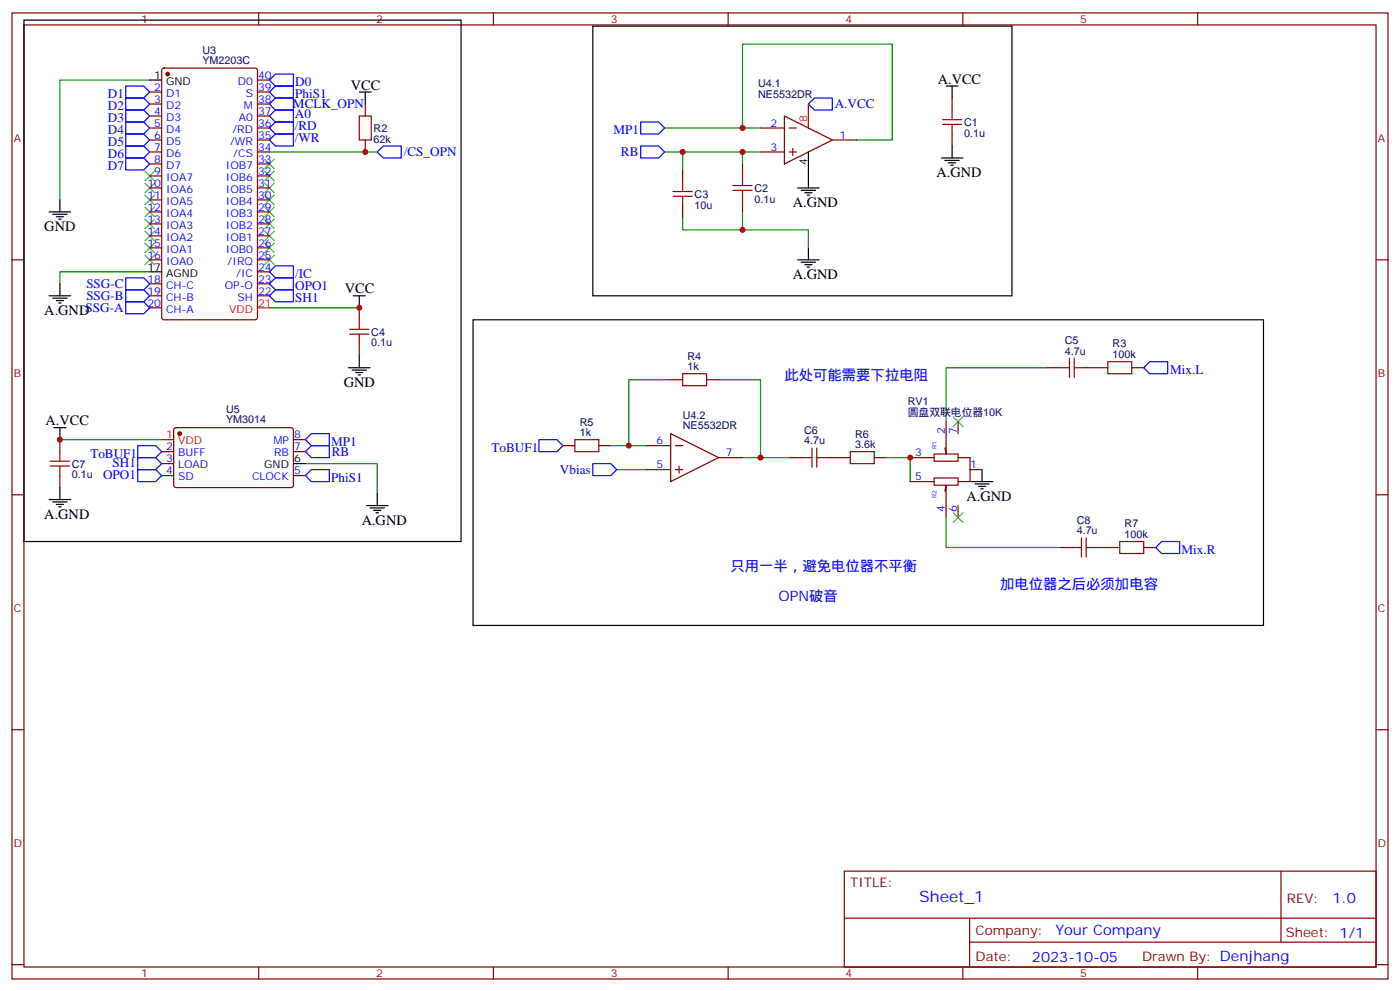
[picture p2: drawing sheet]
<svg xmlns="http://www.w3.org/2000/svg" width="412mm" height="292mm" viewBox="0 0 412 292" stroke-linecap="round" stroke-linejoin="round" font-family="sans-serif">
<g fill="none" stroke="#870000" stroke-width=".35">
<path d="M3.5 3.8h405.4v284.3h-405.4zM7.1 7.3h398.2v277.3h-398.2zM76.2 3.8v3.5M145.3 3.8v3.5M214.5 3.8v3.5M283.6 3.8v3.5M352.8 3.8v3.5M44.1 27.1h3.5M44.1 30.6h3.5M44.1 34.1h3.5M44.1 37.7h3.5M47.9 20.2l.4-.2h26.8l.7 .5v72.9l-.4 .7h-27.1l-.6-.4-.1-73z"/>
<path d="M75.8 27.1h3.6M75.8 30.6h3.6M75.8 34.1h3.6M75.8 37.7h3.6M75.8 23.6h3.6M107.6 30.6v3.5M224 37.7h7.1M231.1 34.1l14.1 7.1-14.1 7.1zM232.5 37.7h2.1M280.5 28.9v3.5M280.5 39.4v3.6M44.1 41.2h3.5"/>
<path d="M44.1 44.7h3.5M44.1 48.3h3.5M44.1 51.8h3.5M44.1 55.3h3.5M44.1 58.8h3.5M75.8 41.2h3.6M75.8 44.7h3.6M75.8 48.3h3.6M75.8 51.8h3.6M75.8 55.3h3.6M75.8 58.8h3.6M107.6 41.2v3.5"/>
<path d="M201.1 50v3.6M218.7 48.3v3.5M218.7 58.8v3.6M224 44.7h7.1M232.5 44.7h2.1M233.5 43.7v2.1M245.2 41.2h7M3.5 76.5h3.6M44.1 76.5h3.5M44.1 62.4h3.5M44.1 65.9h3.5M44.1 69.4h3.5"/>
<path d="M44.1 73h3.5M75.8 76.5h3.6M75.8 62.4h3.6M75.8 65.9h3.6M75.8 69.4h3.6M75.8 73h3.6M201.1 60.6v3.5M405.3 76.5h3.6M44.1 83.5h3.5M44.1 87.1h3.5M44.1 90.6h3.5M75.8 83.5h3.6"/>
<path d="M75.8 87.1h3.6M75.8 80h3.6M105.8 90.6v3.5M105.8 101.2v3.5M197.6 111.8h3.5M208.1 111.8h3.6M308.7 108.2h3.5M319.3 108.2h7M333.4 108.2h3.5M17.6 129.4v3.5M17.6 140v3.5M47.6 132.9h3.6"/>
<path d="M47.6 136.5h3.6M47.6 140h3.6M51.4 126.1l.5-.2h34.1l.4 .7v16.5l-.7 .4-34.1-.1-.4-.6v-16.2zM86.4 132.9h3.6M86.4 140h3.6M86.4 129.4h3.6M165.8 131.2h3.5M176.4 131.2h3.5M190.5 138.2h7.1M190.5 131.2h7.1M197.6 127.6l14.1 7.1-14.1 7zM199 138.2h2.1"/>
<path d="M199 131.2h2.1M200 137.2v2.1M211.7 134.7h7M232.8 134.7h3.6M243.4 134.7h7.1M257.5 134.7h3.6M268.1 134.7h7.1M275.2 133.6h7v2.1h-7zM278.7 124.1v9.5l-.4-1.7M282.2 134.7h3.6v7h-3.6M282.2 124.1v3.5M285.8 138.2h3.5"/>
<path d="M3.5 145.6h3.6M268.1 141.7h7.1M275.2 140.7h7v2.1h-7zM278.3 144.6l.4-1.8v9.5M282.2 148.8v3.5M405.3 145.6h3.6M312.2 161.1h3.5M322.8 161.1h7M336.9 161.1h3.5M3.5 214.8h3.6M405.3 214.8h3.6M248.7 256.4h156.6v28.2h-156.6z"/>
<path d="M377.3 256.4v20.9M248.7 270.2h156.5M285.6 277.3h119.6M285.6 270.2v14.2M3.5 283.9h3.6M76.2 284.6v3.5M145.3 284.6v3.5M214.5 284.6v3.5M283.6 284.6v3.5M352.8 284.6v3.5M405.3 283.9h3.6"/>
</g>
<g fill="none" stroke="#00f" stroke-width=".35">
<path d="M37 39.4h5.3l1.8 1.8-1.8 1.8h-5.3zM37 35.9h5.3l1.8 1.8-1.8 1.7h-5.3zM37 32.4h5.3l1.8 1.7-1.8 1.8h-5.3zM37 28.9h5.3l1.8 1.7-1.8 1.8h-5.3zM37 25.3h5.3l1.8 1.8-1.8 1.8h-5.3zM79.4 37.7l1.7-1.8h5.3v3.5h-5.3zM79.4 34.1l1.7-1.7h5.3v3.5h-5.3zM79.4 30.6l1.7-1.7h5.3v3.5h-5.3zM79.4 27.1l1.7-1.8h5.3v3.6h-5.3zM81.1 21.8h5.3v3.5h-5.3l-1.7-1.7zM188.7 35.9h5.3l1.8 1.8-1.8 1.7h-5.3zM238.1 30.6l1.8-1.7h5.3v3.5h-5.3z"/>
<path d="M37 46.5h5.3l1.8 1.8-1.8 1.7h-5.3zM37 43h5.3l1.8 1.7-1.8 1.8h-5.3zM79.4 41.2l1.7-1.8h5.3v3.6h-5.3zM111.1 44.7l1.8-1.7h5.3v3.5h-5.3zM188.7 43h5.3l1.8 1.7-1.8 1.8h-5.3zM37 88.8h5.3l1.8 1.8-1.8 1.8h-5.3zM37 85.3h5.3l1.8 1.8-1.8 1.7h-5.3zM37 81.8h5.3l1.8 1.7-1.8 1.8h-5.3zM79.4 80l1.7-1.8h5.3v3.6h-5.3zM81.1 85.3h5.3v3.5h-5.3l-1.7-1.7zM81.1 81.8h5.3v3.5h-5.3l-1.7-1.8zM338.7 106.5h5.3v3.5h-5.3l-1.8-1.8z"/>
<path d="M40.6 134.7h5.3l1.7 1.8-1.7 1.7h-5.3zM40.6 138.2h5.3l1.7 1.8-1.7 1.7h-5.3zM40.6 131.2h5.3l1.7 1.7-1.7 1.8h-5.3zM91.7 131.2h5.3v3.5h-5.3l-1.7-1.8zM91.7 127.6h5.3v3.6h-5.3l-1.7-1.8zM91.7 138.2h5.3v3.5h-5.3l-1.7-1.7zM158.7 129.4h5.3l1.8 1.8-1.8 1.7h-5.3zM174.6 136.5h5.3l1.8 1.7-1.8 1.8h-5.3zM342.2 159.4h5.3v3.5h-5.3l-1.8-1.8z"/>
</g>
<g fill="none" stroke="#000" stroke-width=".35">
<path d="M7.1 5.9h128.7v153.5h-128.7zM174.6 7.7h123.5v79.4h-123.5zM44.1 23.6h3.5M105.8 27.1h3.6M107.6 27.1v3.5M278.7 25.3h3.5M280.5 25.3v3.6M17.6 58.8v3.6M234.9 55.3h6.4M236 56h4.2M237.1 56.7h2.1M237.8 57.4h.7"/>
<path d="M238.1 44.7v10.6M277.3 46.5h6.3M278.3 47.2h4.3M279.4 47.9h2.1M280.1 48.6h.7M280.5 43v3.5M14.5 62.4h6.3M15.5 63.1h4.3M16.6 63.8h2.1M17.3 64.5h.7M234.9 76.5h6.4M236 77.2h4.2"/>
<path d="M237.1 77.9h2.1M237.8 78.6h.7M238.1 73v3.5M14.5 87.1h6.3M15.5 87.8h4.3M16.6 88.5h2.1M17.3 89.2h.7M17.6 83.5v3.6M44.1 80h3.5M104.1 87.1h3.5M105.8 87.1v3.5M139.3 94.1h232.9v90h-232.9z"/>
<path d="M102.7 108.2h6.3M103.7 108.9h4.2M104.8 109.6h2.1M105.5 110.3h.7M105.8 104.7v3.5M15.9 125.9h3.5M17.6 125.9v3.5M86.4 136.5h3.6M289.3 138.2v3.5M14.5 147h6.3M15.5 147.7h4.3M16.6 148.4h2.1"/>
<path d="M17.3 149.2h.7M17.6 143.5v3.5M107.9 148.8h6.4M109 149.5h4.2M110.1 150.2h2.1M110.8 150.9h.7M111.1 145.3v3.5M286.1 141.7h6.4M287.2 142.5h4.2M288.2 143.2h2.1M288.9 143.9h.7"/>
</g>
<g fill="none" stroke="#a10000" stroke-width=".35">
<path d="M105.8 34.1h3.6v7.1h-3.6zM277.6 35.2h5.7M277.6 36.6h5.7M280.5 32.4v2.8M280.5 36.6v2.8M198.3 56.4h5.6M198.3 57.8h5.6M201.1 53.6v2.8M201.1 57.8v2.8M215.9 56h5.6M215.9 54.6h5.6M218.7 51.8v2.8"/>
<path d="M218.7 56v2.8M103 98.4h5.7M103 96.9h5.7M105.8 94.1v2.8M105.8 98.4v2.8M201.1 110h7v3.5h-7zM312.2 108.2h2.8M315 105.4v5.7M316.4 108.2h2.9M316.4 105.4v5.7M326.3 106.5h7.1v3.5h-7.1zM14.8 137.2h5.7"/>
<path d="M14.8 135.7h5.7M17.6 132.9v2.8M17.6 137.2v2.8M169.3 129.4h7.1v3.5h-7.1zM236.4 134.7h2.8M239.2 131.9v5.6M240.6 131.9v5.6M240.6 134.7h2.8M250.5 132.9h7v3.6h-7zM318.6 158.3v5.7M320 158.3v5.7M329.8 159.4h7.1v3.5h-7.1z"/>
<path d="M315.7 161.1h2.9M320 161.1h2.8"/>
</g>
<g fill="none" stroke="#008700" stroke-width=".35">
<path d="M44.1 23.6h-26.5v35.2M195.8 37.7h28.2M218.7 37.7v-24.7h44.1v28.2h-10.6M79.4 44.7h31.7M195.8 44.7h28.2M201.1 44.7v5.3M218.7 44.7v3.6M218.7 62.4v5.3h-17.6v-3.6M218.7 67.7h19.4v5.3M44.1 80h-26.5v3.5M79.4 90.6h26.4M197.6 111.8h-12.4v19.4"/>
<path d="M211.7 111.8h12.3v22.9h8.8M308.7 108.2h-30v15.9M17.6 129.4h30M90 136.5h21.1v8.8M179.9 131.2h10.6M181.7 138.2h8.8M218.7 134.7h5.3M261.1 134.7h7v7M278.7 152.3v8.8h33.5"/>
</g>
<g fill="none" stroke="#3c3" stroke-width=".35">
<path d="M42.7 57.4l2.8 2.9M42.7 53.9l2.8 2.8M42.7 50.4l2.8 2.8M45.5 57.4l-2.8 2.9M45.5 53.9l-2.8 2.8M45.5 50.4l-2.8 2.8M78 46.8l2.8 2.9M78 50.4l2.8 2.8M78 53.9l2.8 2.8M78 57.4l2.8 2.9M80.8 46.8l-2.8 2.9M80.8 50.4l-2.8 2.8"/>
<path d="M80.8 53.9l-2.8 2.8M80.8 57.4l-2.8 2.9M42.7 75.1l2.8 2.8M42.7 71.5l2.8 2.9M42.7 68l2.8 2.8M42.7 64.5l2.8 2.8M42.7 61l2.8 2.8M45.5 75.1l-2.8 2.8M45.5 71.5l-2.8 2.9M45.5 68l-2.8 2.8M45.5 64.5l-2.8 2.8M45.5 61l-2.8 2.8"/>
<path d="M78 61l2.8 2.8M78 64.5l2.8 2.8M78 68l2.8 2.8M78 71.5l2.8 2.9M78 75.1l2.8 2.8M80.8 61l-2.8 2.8M80.8 64.5l-2.8 2.8M80.8 68l-2.8 2.8M80.8 71.5l-2.8 2.9M80.8 75.1l-2.8 2.8M280.8 122.7l2.8 2.8M283.6 122.7l-2.8 2.8"/>
<path d="M280.8 150.9l2.8 2.8M283.6 150.9l-2.8 2.8"/>
</g>
<g fill="#870000" stroke="#870000" stroke-width=".35">
<circle cx="52.9" cy="127.6" r=".53"/>
<circle cx="49.4" cy="21.8" r=".53"/>
</g>
<path d="M238.1 30.6v7.1M75.8 90.6h3.6M47.6 129.4h3.6" fill="none" stroke="#f00" stroke-width=".35"/>
<g fill="#c00">
<circle cx="17.6" cy="129.4" r=".88"/>
<circle cx="105.8" cy="90.6" r=".88"/>
<circle cx="218.7" cy="37.7" r=".88"/>
<circle cx="201.1" cy="44.7" r=".88"/>
<circle cx="218.7" cy="44.7" r=".88"/>
<circle cx="218.7" cy="67.7" r=".88"/>
<circle cx="107.6" cy="44.7" r=".88"/>
<circle cx="268.1" cy="134.7" r=".88"/>
<circle cx="185.2" cy="131.2" r=".88"/>
<circle cx="224" cy="134.7" r=".88"/>
</g>
<text font-size="4.6" fill="#00f" x="270.8" y="265.4">Sheet_1</text>
<g font-size="4.2">
<text x="103.4" y="26.4">VCC</text>
<text x="276.2" y="24.6">A.VCC</text>
<text x="275.9" y="52.1">A.GND</text>
<text x="233.5" y="61">A.GND</text>
<text x="13.1" y="68">GND</text>
<text x="233.5" y="82.1">A.GND</text>
<text x="101.6" y="86.4">VCC</text>
<text x="13.1" y="92.7">A.GNDSSG-A</text>
<text x="101.2" y="113.9">GND</text>
<text x="13.4" y="125.2">A.VCC</text>
<text x="284.7" y="147.4">A.GND</text>
<text x="13.1" y="152.7">A.GND</text>
<text x="106.5" y="154.4">A.GND</text>
</g>
<g font-size="4.2" fill="#00f">
<text x="231.1" y="111.8">此处可能需要下拉电阻</text>
<text x="215.2" y="168.2">只用一半，避免电位器不平衡</text>
<text x="294.6" y="173.5">加电位器之后必须加电容</text>
<text x="229.3" y="177">OPN破音</text>
<text x="392.5" y="265.7">1.0</text>
<text x="310.9" y="275.2">Your Company</text>
<text x="304" y="283">2023-10-05</text>
</g>
<g font-size="3.9" fill="#00f">
<text x="31.8" y="28.9">D1</text>
<text x="87" y="28.9">PhiS1</text>
<text x="87" y="25.3">D0</text>
<text x="31.8" y="35.9">D3</text>
<text x="31.8" y="32.4">D2</text>
<text x="86.3" y="31.9">MCLK_OPN</text>
<text x="86.9" y="34.8">A0</text>
<text x="245.9" y="31.8">A.VCC</text>
<text x="31.8" y="39.4">D4</text>
<text x="86.9" y="41.9">/WR</text>
<text x="86.9" y="38.4">/RD</text>
<text x="180.7" y="39.4">MP1</text>
<text x="31.8" y="46.5">D6</text>
<text x="31.8" y="43">D5</text>
<text x="119" y="45.9">/CS_OPN</text>
<text x="182.9" y="46">RB</text>
<text x="31.8" y="50">D7</text>
<text x="87" y="81.8">/IC</text>
<text x="25.4" y="88.3">SSG-B</text>
<text x="25.4" y="84.7">SSG-C</text>
<text x="87" y="88.8">SH1</text>
<text x="87" y="85.3">OPO1</text>
<text x="344.7" y="110">Mix.L</text>
<text x="97.5" y="131.2">MP1</text>
<text x="26.6" y="134.7">ToBUF1</text>
<text x="33.2" y="137.5">SH1</text>
<text x="97.7" y="134.2">RB</text>
<text x="144.8" y="132.9">ToBUF1</text>
<text x="30.4" y="141">OPO1</text>
<text x="97.5" y="141.7">PhiS1</text>
<text x="164.9" y="139.5">Vbias</text>
<text x="348.1" y="162.9">Mix.R</text>
</g>
<g font-size="3.9" fill="#800">
<text x="250.5" y="261">TITLE:</text>
<text x="379.1" y="265.7">REV:</text>
<text x="287.4" y="275.2">Company:</text>
<text x="378.7" y="275.8">Sheet: 1/1</text>
<text x="287.4" y="282.9">Date:</text>
<text x="336.4" y="282.9">Drawn By: Denjhang</text>
</g>
<g font-size="3.2" fill="#800">
<text x="41.6" y="6.8">1</text>
<text x="110.8" y="6.8">2</text>
<text x="179.9" y="6.8">3</text>
<text x="249.1" y="6.8">4</text>
<text x="318.2" y="6.8">5</text>
<text x="4.1" y="41.9">A</text>
<text x="405.9" y="41.9">A</text>
<text x="4.1" y="111.1">B</text>
<text x="405.9" y="111.1">B</text>
<text x="4.1" y="180.2">C</text>
<text x="405.9" y="180.2">C</text>
<text x="4.1" y="249.3">D</text>
<text x="405.9" y="249.3">D</text>
<text x="41.6" y="287.6">1</text>
<text x="110.8" y="287.6">2</text>
<text x="179.9" y="287.6">3</text>
<text x="249.1" y="287.6">4</text>
<text x="318.2" y="287.6">5</text>
</g>
<g font-size="3.2" fill="#000080">
<text x="59.6" y="15.8">U3</text>
<text x="59.6" y="19">YM2203C</text>
<text x="223.3" y="28.9">NE5532DR</text>
<text x="223.3" y="25.7">U4.1</text>
<text x="110.1" y="42">62k</text>
<text x="110.1" y="38.8">R2</text>
<text x="284" y="40.2">0.1u</text>
<text x="284" y="37.1">C1</text>
<text x="204.6" y="58.2">C3</text>
<text x="222.2" y="59.7">0.1u</text>
<text x="222.3" y="56.4">C2</text>
<text x="204.6" y="61.4">10u</text>
<text x="109.4" y="101.9">0.1u</text>
<text x="109.4" y="98.8">C4</text>
<text x="313.6" y="101.2">C5</text>
<text x="202.5" y="105.9">R4</text>
<text x="313.6" y="104.4">4.7u</text>
<text x="327.7" y="105.4">100k</text>
<text x="327.7" y="102.2">R3</text>
<text x="202.5" y="108.9">1k</text>
<text x="267.4" y="119.2">RV1</text>
<text x="66.6" y="124.6">YM3014</text>
<text x="66.6" y="121.6">U5</text>
<text x="170.8" y="125.3">R5</text>
<text x="201.1" y="123.2">U4.2</text>
<text x="267.4" y="122.3">圆盘双联电位器10K</text>
<text x="170.8" y="128.3">1k</text>
<text x="201.1" y="126.4">NE5532DR</text>
<text x="236.9" y="130.8">4.7u</text>
<text x="236.9" y="127.7">C6</text>
<text x="251.9" y="131.9">3.6k</text>
<text x="251.9" y="128.8">R6</text>
<text x="21.2" y="137.6">C7</text>
<text x="21.2" y="140.8">0.1u</text>
<text x="317.2" y="154.1">C8</text>
<text x="331.3" y="155.1">R7</text>
<text x="317.2" y="157.3">4.7u</text>
<text x="331.3" y="158.3">100k</text>
</g>
<g font-size="3.2">
<text x="45.4" y="23.2">1</text>
<text x="48.9" y="25">GND</text>
<text x="237.8" y="48.5" transform="rotate(-90 237.8 48.5)">4</text>
<text x="43.4" y="79.7">17</text>
<text x="48.9" y="81.4">AGND</text>
<text x="77.8" y="137.9">GND</text>
<text x="86.6" y="136.1">6</text>
</g>
<g font-size="3.2" fill="#00f">
<text x="76" y="23.2">40</text>
<text x="45.4" y="26.7">2</text>
<text x="48.9" y="28.5">D1</text>
<text x="70.1" y="25">D0</text>
<text x="72.4" y="28.5">S</text>
<text x="76" y="26.7">39</text>
<text x="45.4" y="30.3">3</text>
<text x="45.4" y="33.8">4</text>
<text x="48.9" y="32">D2</text>
<text x="48.9" y="35.6">D3</text>
<text x="70.4" y="35.6">A0</text>
<text x="71.9" y="32">M</text>
<text x="76" y="33.8">37</text>
<text x="76" y="30.3">38</text>
<text x="45.4" y="37.3">5</text>
<text x="45.4" y="40.9">6</text>
<text x="48.9" y="39.1">D4</text>
<text x="68.4" y="39.1">/RD</text>
<text x="76" y="40.9">35</text>
<text x="76" y="37.3">36</text>
<text x="226.9" y="37.3">2</text>
<text x="247.3" y="40.9">1</text>
<text x="45.4" y="44.4">7</text>
<text x="45.4" y="47.9">8</text>
<text x="48.9" y="42.6">D5</text>
<text x="48.9" y="46.1">D6</text>
<text x="67.8" y="42.6">/WR</text>
<text x="68.7" y="46.1">/CS</text>
<text x="76" y="47.9">33</text>
<text x="76" y="44.4">34</text>
<text x="226.9" y="44.4">3</text>
<text x="45.4" y="51.4">9</text>
<text x="48.9" y="49.7">D7</text>
<text x="48.9" y="53.2">IOA7</text>
<text x="66.5" y="53.2">IOB6</text>
<text x="66.5" y="49.7">IOB7</text>
<text x="76" y="51.4">32</text>
<text x="43.4" y="55">10</text>
<text x="43.4" y="58.5">11</text>
<text x="48.9" y="56.7">IOA6</text>
<text x="66.5" y="56.7">IOB5</text>
<text x="76" y="58.5">30</text>
<text x="76" y="55">31</text>
<text x="43.4" y="62">12</text>
<text x="43.4" y="65.5">13</text>
<text x="48.9" y="60.3">IOA5</text>
<text x="48.9" y="63.8">IOA4</text>
<text x="66.5" y="63.8">IOB3</text>
<text x="66.5" y="60.3">IOB4</text>
<text x="76" y="65.5">28</text>
<text x="76" y="62">29</text>
<text x="43.4" y="69.1">14</text>
<text x="48.9" y="67.3">IOA3</text>
<text x="48.9" y="70.8">IOA2</text>
<text x="66.5" y="70.8">IOB1</text>
<text x="66.5" y="67.3">IOB2</text>
<text x="76" y="69.1">27</text>
<text x="43.4" y="72.6">15</text>
<text x="43.4" y="76.1">16</text>
<text x="48.9" y="74.4">IOA1</text>
<text x="48.9" y="77.9">IOA0</text>
<text x="66.5" y="74.4">IOB0</text>
<text x="67.1" y="77.9">/IRQ</text>
<text x="76" y="76.1">25</text>
<text x="76" y="72.6">26</text>
<text x="43.4" y="83.2">18</text>
<text x="69.6" y="81.4">/IC</text>
<text x="76" y="83.2">23</text>
<text x="76" y="79.7">24</text>
<text x="43.4" y="86.7">19</text>
<text x="48.9" y="84.9">CH-C</text>
<text x="48.9" y="88.5">CH-B</text>
<text x="66.2" y="84.9">OP-O</text>
<text x="70" y="88.5">SH</text>
<text x="76" y="86.7">22</text>
<text x="43.4" y="90.2">20</text>
<text x="48.9" y="92">CH-A</text>
<text x="80.5" y="130.8">MP</text>
<text x="86.6" y="129">8</text>
<text x="193.4" y="130.8">6</text>
<text x="278.3" y="127.6" transform="rotate(-90 278.3 127.6)">2</text>
<text x="281.9" y="127.6" transform="rotate(-90 281.9 127.6)">7</text>
<text x="49" y="132.6">2</text>
<text x="49" y="136.1">3</text>
<text x="52.5" y="134.3">BUFF</text>
<text x="52.5" y="137.9">LOAD</text>
<text x="80.7" y="134.3">RB</text>
<text x="86.6" y="132.6">7</text>
<text x="193.4" y="137.9">5</text>
<text x="213.8" y="134.3">7</text>
<text x="269.6" y="134.3">3</text>
<text x="285.8" y="137.9">1</text>
<text x="49" y="139.6">4</text>
<text x="52.5" y="141.4">SD</text>
<text x="74.2" y="141.4">CLOCK</text>
<text x="86.6" y="139.6">5</text>
<text x="269.6" y="141.4">5</text>
<text x="278.3" y="150.8" transform="rotate(-90 278.3 150.8)">4</text>
<text x="281.9" y="150.8" transform="rotate(-90 281.9 150.8)">6</text>
</g>
<g font-size="3.2" fill="#f00">
<text x="237.8" y="35.9" transform="rotate(-90 237.8 35.9)">8</text>
<text x="67.5" y="92">VDD</text>
<text x="76" y="90.2">21</text>
<text x="49" y="129">1</text>
<text x="52.5" y="130.8">VDD</text>
</g>
<g font-size="1.8" fill="#00f">
<text x="275.8" y="132.3" transform="rotate(-90 275.8 132.3)">R1</text>
<text x="275.8" y="146.7" transform="rotate(-90 275.8 146.7)">R2</text>
</g>
</svg>
